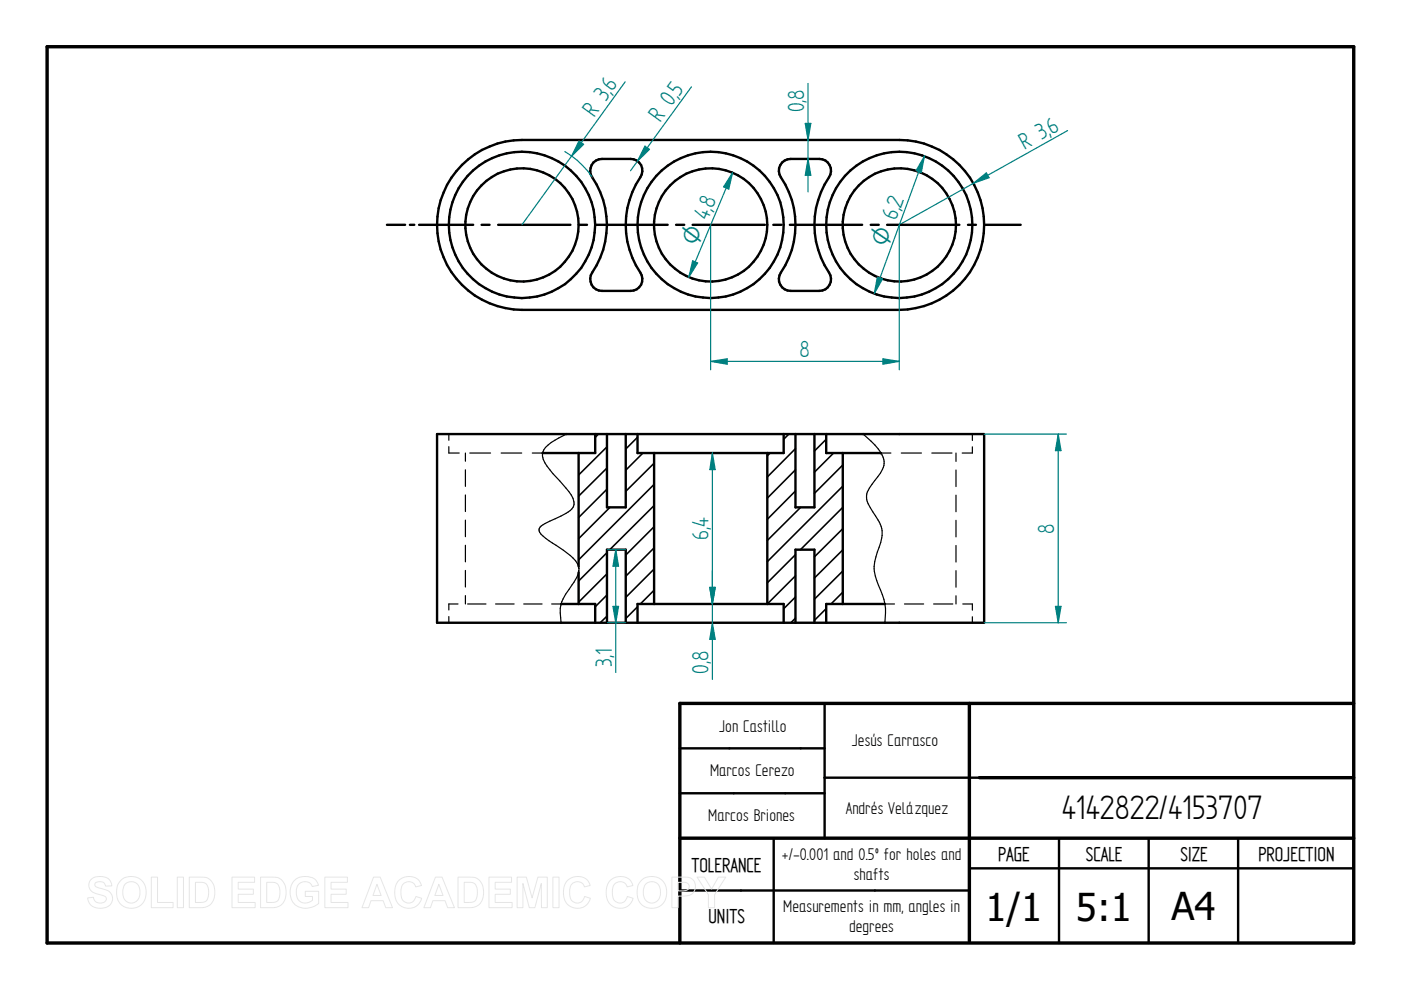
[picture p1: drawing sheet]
<svg xmlns="http://www.w3.org/2000/svg" width="297mm" height="210mm" viewBox="0 0 297 210" stroke-linecap="round" stroke-linejoin="round" font-family="sans-serif">
<path d="M10 9.9h277v190h-277zM205.5 149.1v50.5M287 149.1h-142.9v50.8M144.1 177.7h142.9M207.6 164.9h79.4" fill="none" stroke="#000" stroke-width=".72"/>
<g fill="none" stroke="#000" stroke-width=".51">
<path d="M98 35a18.2 18.2 0 0 1 12.7-5.3h80a18 18 0 0 1 18 18 18 18 0 0 1-18 18h-80a18 18 0 0 1-16.6-11.1 18 18 0 0 1 3.9-19.6zM125.8 34.5l1.2-.7 .6-.1h6.1a2.47 2.47 0 0 1 2.2 1.3 2.47 2.47 0 0 1-.1 2.6 18.3 18.3 0 0 0 .3 20.8 2.45 2.45 0 0 1-2.4 3.3h-6.1a2.5 2.5 0 0 1-2-3.9 18.1 18.1 0 0 0-.3-20.8 2.74 2.74 0 0 1 .5-2.5zM165.8 34.5l1.2-.7 .6-.1h6.1a2.5 2.5 0 0 1 2.1 3.9 18.3 18.3 0 0 0 .3 20.8 2.5 2.5 0 0 1-2.4 3.3h-6.1a2.5 2.5 0 0 1-2-3.9 18.3 18.3 0 0 0-.3-20.8 2.47 2.47 0 0 1 .5-2.5zM103.1 57a12 12 0 0 0 18.9-5.7 12 12 0 0 0-12-15.6 12 12 0 0 0-10.3 16.8 12 12 0 0 0 3.4 4.5M92.7 92h116v40h-116zM122.7 96.1v24M126.2 92v4.1h-11.2M128.7 92v15.6h4v-15.6M135.2 92v4.1h31v-4.1M138.7 96.1v32M162.7 96.1v32M168.7 92v15.6h4v-15.6"/>
<path d="M175.2 92v4.1h11.6M178.7 96.1v32M119 128.1h7.2v3.9M122.7 121.4v6.7M132.7 132v-15.5h-4v15.5M135.2 132v-3.9h31v3.9M168.7 132v-15.5h4v15.5M187.6 128.1h-12.4v3.9M144.1 158.7h30.7M174.8 149.1v28.6M144.1 168.2h30.7M164 177.7v22.2"/>
<path d="M207.6 164.9h-32.8M224.5 177.7v22.2M243.5 177.7v22.2M262.5 177.7v22.2M144.1 188.8h61.4M205.5 184.1h81.5"/>
<circle cx="110.7" cy="47.7" r="15.5"/>
<circle cx="150.7" cy="47.7" r="15.5"/>
<circle cx="150.7" cy="47.7" r="12"/>
<circle cx="190.7" cy="47.7" r="15.5"/>
<circle cx="190.7" cy="47.7" r="12"/>
</g>
<g fill="none" stroke="#000" stroke-width=".34">
<path d="M122.8 96.1l-.1 .1M126.9 92l-.7 .8M128.7 94.7l-6 6M128.7 99.2l-6 6M135.2 92.7l-2.5 2.5M136.3 96.1l-3.6 3.6M138.7 98.2l-6 6M163.3 96.1l-.6 .5M167.3 92l-1.1 1.1M168.7 95.1l-6 6M168.7 99.6l-6 6M175.2 93.1l-2.5 2.5"/>
<path d="M176.7 96.1l-4 4M178.7 98.6l-6 6M128.7 103.7l-6 6M128.7 117.2l-6 6M129.3 107.6l-6.6 6.6M138.7 116.2l-6 6M138.7 102.7l-16 16M138.7 107.2l-9.4 9.3M138.7 111.7l-6 6M168.7 104.1l-6 6M168.7 117.6l-6 6M169.8 107.6l-7.1 7"/>
<path d="M178.7 103.1l-16 16M178.7 112.1l-6 6M178.7 116.6l-6 6M178.7 107.6l-9 8.9M128.7 126.2l-2.5 2.5M128.7 130.6l-1.4 1.4M128.7 121.7l-6 6M135.2 128.7l-2.5 2.4M138.7 120.7l-6 6M138.7 125.1l-2.9 3M168.7 126.6l-2.5 2.5M168.7 122.1l-6 6"/>
<path d="M168.7 131.1l-1 .9M175.2 129l-2.5 2.5M178.7 125.6l-2.5 2.5M178.7 121.1l-6 5.9"/>
</g>
<g fill="none" stroke="#000" stroke-width=".25">
<path d="M95.2 94.7v1.4h2.2M95.2 92v1.3M98.7 96.1v1.7M98.7 99.6v3.5M99.6 96.1h4.4M106.3 96.1h4.3M112.9 96.1h2.1M115 96.1v.6a11.2 11.2 0 0 0 3.7 5.2 11.1 11.1 0 0 1 3 4.4 2.26 2.26 0 0 1-1.7 2.5l-4.9 2.5a1.17 1.17 0 0 0-.4 2l1 .9a31.7 31.7 0 0 1 6.3 4.7l.7 1.2M120.1 92l-2.5 1.3a4.6 4.6 0 0 0-2.6 2.8M183 92l2.5 2.4 1.3 1.7M186.8 96.1h.1M186.8 96.1h2.1"/>
<path d="M186.8 96.1a3.8 3.8 0 0 1-.7 5l-1.2 1.6a3.6 3.6 0 0 0-.4 5l.5 .8a7.2 7.2 0 0 1 2 5l-.3 1.5-.7 2.1a8.2 8.2 0 0 0 .3 7l.8 2 .5 2M191.1 96.1h4.3M197.6 96.1h4.2M202.7 96.1v1.7M202.7 99.7v3.5M206.2 94.7v1.4h-2.2M206.2 92v1.4M98.7 104.9v3.6M98.7 110.3v3.5M98.7 115.6v3.5M202.7 105v3.5M202.7 110.3v3.5"/>
<path d="M202.7 115.7v3.5M95.2 130.7v1.3M97.1 128.1h-1.9v1.2M98.7 120.9v3.6M98.7 126.3v1.8M99.1 128.1h3.9M105.1 128.1h3.9M111 128.1h3.9M117 128.1h2M119 128.1l-.2 1.4 .2 2.5M119 128.1h.1M122.7 120.1a5 5 0 0 1-1.4 3.9l-1.4 2-.9 2.1"/>
<path d="M122.7 120.1v.4M122.7 121v.4M187.6 128.1l.1 1.9-.1 2M187.6 128.1h2.1M191.8 128.1h4M197.9 128.1h4.1M202.7 121v3.5M202.7 126.3v1.8M204.1 128.1h2.1v1.3M206.2 130.8v1.2"/>
</g>
<path d="M206.4 38.9l2.7-2.2 .6 1zM226.4 27.7l-35.7 20" fill="none" stroke="#008080" stroke-width=".25"/>
<path d="M206.4 38.9l2.7-2.2 .6 1z" fill="#008080"/>
<path d="M171.3 33.7l.6 3.5h-1.2z" fill="none" stroke="#008080" stroke-width=".25"/>
<path d="M171.3 33.7l.6 3.5h-1.2z" fill="#008080"/>
<path d="M170.7 26.2h1.2l-.6 3.5z" fill="none" stroke="#008080" stroke-width=".25"/>
<path d="M170.7 26.2h1.2l-.6 3.5z" fill="#008080"/>
<path d="M146.6 18.4l-12.9 17.8M171.3 17.7v23M136.7 31l1 .7-2.5 2.5z" fill="none" stroke="#008080" stroke-width=".25"/>
<g fill="none" stroke="#000" stroke-width=".51">
<path d="M82 47.7h3.9M86.9 47.7h.9M88.9 47.7h11.4M102.1 47.7h1.7M105.6 47.7h15.3M122.7 47.7h1.8M126.2 47.7h15.4M143.3 47.7h1.8M146.9 47.7h15.3M164 47.7h1.7M167.5 47.7h15.3M184.6 47.7h1.7"/>
<path d="M188.1 47.7h15.3M205.2 47.7h1.7M208.7 47.7h7.7"/>
</g>
<path d="M136.7 31l1 .7-2.5 2.5z" fill="#008080"/>
<path d="M155.3 36.6l-9.3 22.2M146.9 55.3l1 .5-1.9 3z" fill="none" stroke="#008080" stroke-width=".25"/>
<path d="M146.9 55.3l1 .5-1.9 3z" fill="#008080"/>
<path d="M155.3 36.6l-.8 3.5-1.1-.5z" fill="none" stroke="#008080" stroke-width=".25"/>
<path d="M155.3 36.6l-.8 3.5-1.1-.5z" fill="#008080"/>
<path d="M132.5 17.4l-21.8 30.3M119.8 32.1a17.4 17.4 0 0 1 5.8 5.5M122.8 29.9l.9 .7-2.5 2.5z" fill="none" stroke="#008080" stroke-width=".25"/>
<path d="M122.8 29.9l.9 .7-2.5 2.5z" fill="#008080"/>
<path d="M196 33.1l-10.6 29.1M186 58.8l1.1 .3-1.7 3.1z" fill="none" stroke="#008080" stroke-width=".25"/>
<path d="M186 58.8l1.1 .3-1.7 3.1z" fill="#008080"/>
<path d="M196 33.1l-.7 3.5-1.1-.4z" fill="none" stroke="#008080" stroke-width=".25"/>
<path d="M196 33.1l-.7 3.5-1.1-.4z" fill="#008080"/>
<path d="M208.7 92h17.4M208.7 132h17.4M223.8 128.6h1.2l-.6 3.4z" fill="none" stroke="#008080" stroke-width=".25"/>
<path d="M223.8 128.6h1.2l-.6 3.4z" fill="#008080"/>
<path d="M224.4 92l.6 3.5h-1.2z" fill="none" stroke="#008080" stroke-width=".25"/>
<path d="M224.4 92l.6 3.5h-1.2z" fill="#008080"/>
<path d="M224.4 92v40M151 132l.6 3.6h-1.1z" fill="none" stroke="#008080" stroke-width=".25"/>
<path d="M151 132l.6 3.6h-1.1z" fill="#008080"/>
<path d="M150.5 124.5h1.1l-.6 3.6z" fill="none" stroke="#008080" stroke-width=".25"/>
<path d="M150.5 124.5h1.1l-.6 3.6z" fill="#008080"/>
<path d="M151 96.1l.6 3.5h-1.1zM151 121v23.1" fill="none" stroke="#008080" stroke-width=".25"/>
<path d="M151 96.1l.6 3.5h-1.1z" fill="#008080"/>
<path d="M150.5 124.5h1.1l-.6 3.6z" fill="none" stroke="#008080" stroke-width=".25"/>
<path d="M150.5 124.5h1.1l-.6 3.6z" fill="#008080"/>
<path d="M151 96.1v32M128.8 116.5h3.9M128.8 132h3.9M130 128.6h1.1l-.5 3.4z" fill="none" stroke="#008080" stroke-width=".25"/>
<path d="M130 128.6h1.1l-.5 3.4z" fill="#008080"/>
<path d="M130.6 116.5l.5 3.6h-1.1z" fill="none" stroke="#008080" stroke-width=".25"/>
<path d="M130.6 116.5l.5 3.6h-1.1z" fill="#008080"/>
<path d="M150.7 47.7v30.7M190.7 47.7v30.7M187.2 76.1l3.5 .5-3.5 .6zM130.6 116.5v26.1" fill="none" stroke="#008080" stroke-width=".25"/>
<path d="M187.2 76.1l3.5 .5-3.5 .6z" fill="#008080"/>
<path d="M150.7 76.6l3.5-.5v1.1z" fill="none" stroke="#008080" stroke-width=".25"/>
<path d="M150.7 76.6l3.5-.5v1.1z" fill="#008080"/>
<path d="M150.7 76.6h40" fill="none" stroke="#008080" stroke-width=".25"/>
<g fill="none" stroke="#e6e6e6" stroke-width=".21">
<path d="M19.3 186.5a3.1 3.1 0 0 1 4 .2l.4 1.1-1.3 .1a1.28 1.28 0 0 0-1-1 1.28 1.28 0 0 0-1.3 .5v.4a5.6 5.6 0 0 0 2.5 .9 1.98 1.98 0 0 1 1.2 2.4 1.98 1.98 0 0 1-2.2 1.5 2.48 2.48 0 0 1-3-2.2l1.2-.2a1.44 1.44 0 0 0 1.3 1.3 1.44 1.44 0 0 0 1.5-.9 1.18 1.18 0 0 0-1.4-.9 2.36 2.36 0 0 1-2.4-2l.1-.7zM25.8 186.5a3.3 3.3 0 0 1 3.9-.1 3.3 3.3 0 0 1 1.2 3.8 3.2 3.2 0 0 1-3.8 2.3 3.2 3.2 0 0 1-2.4-3.8 3 3 0 0 1 1.1-2.2zM26.5 187.5a1.87 1.87 0 0 1 2.2-.4 1.87 1.87 0 0 1 1 2.1 1.87 1.87 0 0 1-1.8 2.3 1.87 1.87 0 0 1-1.9-2.3l.1-.8zM32.1 186h1.3v5.3h3.3v1.1h-4.6zM37.6 186h1.3v6.4h-1.3zM40.1 186h2.4a2.79 2.79 0 0 1 3 3.3 2.79 2.79 0 0 1-2.9 3.1h-2.5zM41.4 187.1a2.64 2.64 0 0 1 2.5 .5 3.3 3.3 0 0 1-.3 3.5l-.8 .2h-1.4zM49.2 186h4.8v1.1h-3.5v1.4h3.2v1.1h-3.2v1.7h3.6v1.1h-4.9zM55.2 186h2.4a2.79 2.79 0 0 1 3.1 3.3 2.79 2.79 0 0 1-3 3.1h-2.5zM56.6 187.1a2.64 2.64 0 0 1 2.4 .5 3.3 3.3 0 0 1-.3 3.5l-.8 .2h-1.3zM62.3 186.8a3.6 3.6 0 0 1 4.6-.2l.6 1.1-1.3 .3a1.8 1.8 0 0 0-2.2-1 1.8 1.8 0 0 0-1.2 2.1 2.01 2.01 0 0 0 1.1 2.2 2.01 2.01 0 0 0 2.3-.4v-.8h-1.5v-1.1h2.9v2.6a3.8 3.8 0 0 1-5.5-.3 4 4 0 0 1 .2-4.5zM68.9 186h4.8v1.1h-3.5v1.4h3.2v1.1h-3.2v1.7h3.6v1.1h-4.9z"/>
<path d="M79.2 186h1.4l2.6 6.4h-1.4l-.6-1.4h-2.5l-.6 1.4h-1.4zM79.9 187.5l.9 2.4h-1.7zM84.5 186.7a2.87 2.87 0 0 1 4.9 1l-1.3 .3a1.6 1.6 0 0 0-1.8-1 1.6 1.6 0 0 0-1.3 1.7 2.19 2.19 0 0 0 1.3 2.7 1.55 1.55 0 0 0 1.9-1.3l1.2 .4a2.93 2.93 0 0 1-3.4 2 2.93 2.93 0 0 1-2.3-3.3v-.6a3.2 3.2 0 0 1 .8-1.9zM92.3 186h1.4l2.6 6.4h-1.4l-.5-1.4h-2.6l-.5 1.4h-1.4zM93 187.5l.9 2.4h-1.7zM97.1 186h2.4a2.79 2.79 0 0 1 3 3.3 2.79 2.79 0 0 1-2.9 3.1h-2.5zM98.4 187.1a2.64 2.64 0 0 1 2.4 .5 3.3 3.3 0 0 1-.2 3.5l-.9 .2h-1.3zM103.7 186h4.8v1.1h-3.5v1.4h3.2v1.1h-3.2v1.7h3.6v1.1h-4.9zM109.6 186h2l1.2 4.4 1.2-4.4h2v6.4h-1.2v-5.1l-1.4 5.1h-1.2l-1.3-5.1v5.1h-1.3zM117.2 186h1.3v6.4h-1.3zM120.3 186.7a2.87 2.87 0 0 1 4.8 1l-1.2 .3a1.6 1.6 0 0 0-1.9-1 1.6 1.6 0 0 0-1.2 1.7 2.19 2.19 0 0 0 1.3 2.7 1.55 1.55 0 0 0 1.8-1.3l1.3 .4a2.93 2.93 0 0 1-3.5 2 2.93 2.93 0 0 1-2.2-3.3v-.6a3.2 3.2 0 0 1 .8-1.9zM129.3 186.7a2.87 2.87 0 0 1 4.9 1l-1.2 .3a1.6 1.6 0 0 0-1.9-1 1.6 1.6 0 0 0-1.3 1.7 2.19 2.19 0 0 0 1.3 2.7 1.55 1.55 0 0 0 1.9-1.3l1.2 .4a2.93 2.93 0 0 1-3.4 2 2.93 2.93 0 0 1-2.3-3.3l.1-.6a3.2 3.2 0 0 1 .7-1.9z"/>
<path d="M136.2 186.5a3.3 3.3 0 0 1 3.9-.1 3.3 3.3 0 0 1 1.1 3.8 3.2 3.2 0 0 1-3.7 2.3 3.2 3.2 0 0 1-2.4-3.8 3 3 0 0 1 1.1-2.2zM136.9 187.5a1.87 1.87 0 0 1 2.2-.4 1.87 1.87 0 0 1 .9 2.1 1.87 1.87 0 0 1-1.8 2.3 1.87 1.87 0 0 1-1.8-2.3l.1-.8zM142.4 186h2.1a2.5 2.5 0 0 1 2.7 1 2.08 2.08 0 0 1-.1 2.2 2.08 2.08 0 0 1-2.1 .8h-1.2v2.4h-1.4zM143.8 187.1h.6a1.28 1.28 0 0 1 1.7 .9 1.22 1.22 0 0 1-1.6 .9h-.7zM147.8 186h1.5l1.6 2.5 1.4-2.5h1.6l-2.4 3.7v2.7h-1.3v-2.7z"/>
</g>
<g font-size="8.1">
<text x="225.1" y="173.7">4142822/4153707</text>
<text x="208.9" y="195.3">1/1</text>
<text x="228.1" y="195.3">5:1</text>
<text x="248.4" y="195.1">A4</text>
</g>
<g font-size="5.6" fill="#008080">
<text x="129.9" y="19.6" transform="rotate(-54 129.9 19.6)">6</text>
<text x="144" y="20.5" transform="rotate(-54 144 20.5)">5</text>
<text x="170.5" y="23.8" transform="rotate(-90 170.5 23.8)">0,8</text>
<text x="126" y="25" transform="rotate(-54 126 25)">R 3,</text>
<text x="140" y="26" transform="rotate(-54 140 26)">R 0,</text>
<text x="223" y="28.6" transform="rotate(-29 223 28.6)">6</text>
<text x="217.2" y="31.8" transform="rotate(-29 217.2 31.8)">R 3,</text>
<text x="151.1" y="44.4" transform="rotate(-67 151.1 44.4)">8</text>
<text x="191" y="44.2" transform="rotate(-70 191 44.2)">2</text>
<text x="169.5" y="75.8">8</text>
<text x="223.5" y="113.2" transform="rotate(-90 223.5 113.2)">8</text>
<text x="150.2" y="114.5" transform="rotate(-90 150.2 114.5)">6,4</text>
<text x="129.7" y="141.4" transform="rotate(-90 129.7 141.4)">3,1</text>
<text x="150.2" y="142.8" transform="rotate(-90 150.2 142.8)">0,8</text>
</g>
<g font-size="5.4" fill="#008080">
<text x="147.7" y="52.4" transform="rotate(-67 147.7 52.4)">O 4,</text>
<text x="188" y="52.5" transform="rotate(-70 188 52.5)">O 6,</text>
</g>
<g font-size="4.8">
<text x="146.6" y="184.8">TOLERANCE</text>
<text x="211.6" y="182.5">PAGE</text>
<text x="230.2" y="182.5">SCALE</text>
<text x="250.3" y="182.5">SIZE</text>
<text x="266.8" y="182.5">PROJECTION</text>
<text x="150.2" y="195.8">UNITS</text>
</g>
<g font-size="4.1">
<text x="152.5" y="155.1">Jon Castillo</text>
<text x="180.6" y="158.2">Jesús Carrasco</text>
<text x="150.5" y="164.5">Marcos Cerezo</text>
<text x="179.3" y="172.6">Andrés Velázquez</text>
<text x="150.2" y="174.1">Marcos Briones</text>
<text x="165.8" y="182.4">+/-0.001 and 0.5º for holes and</text>
<text x="181" y="186.6">shafts</text>
<text x="166.1" y="193.5">Measurements in mm, angles in</text>
<text x="180" y="197.6">degrees</text>
</g>
</svg>
